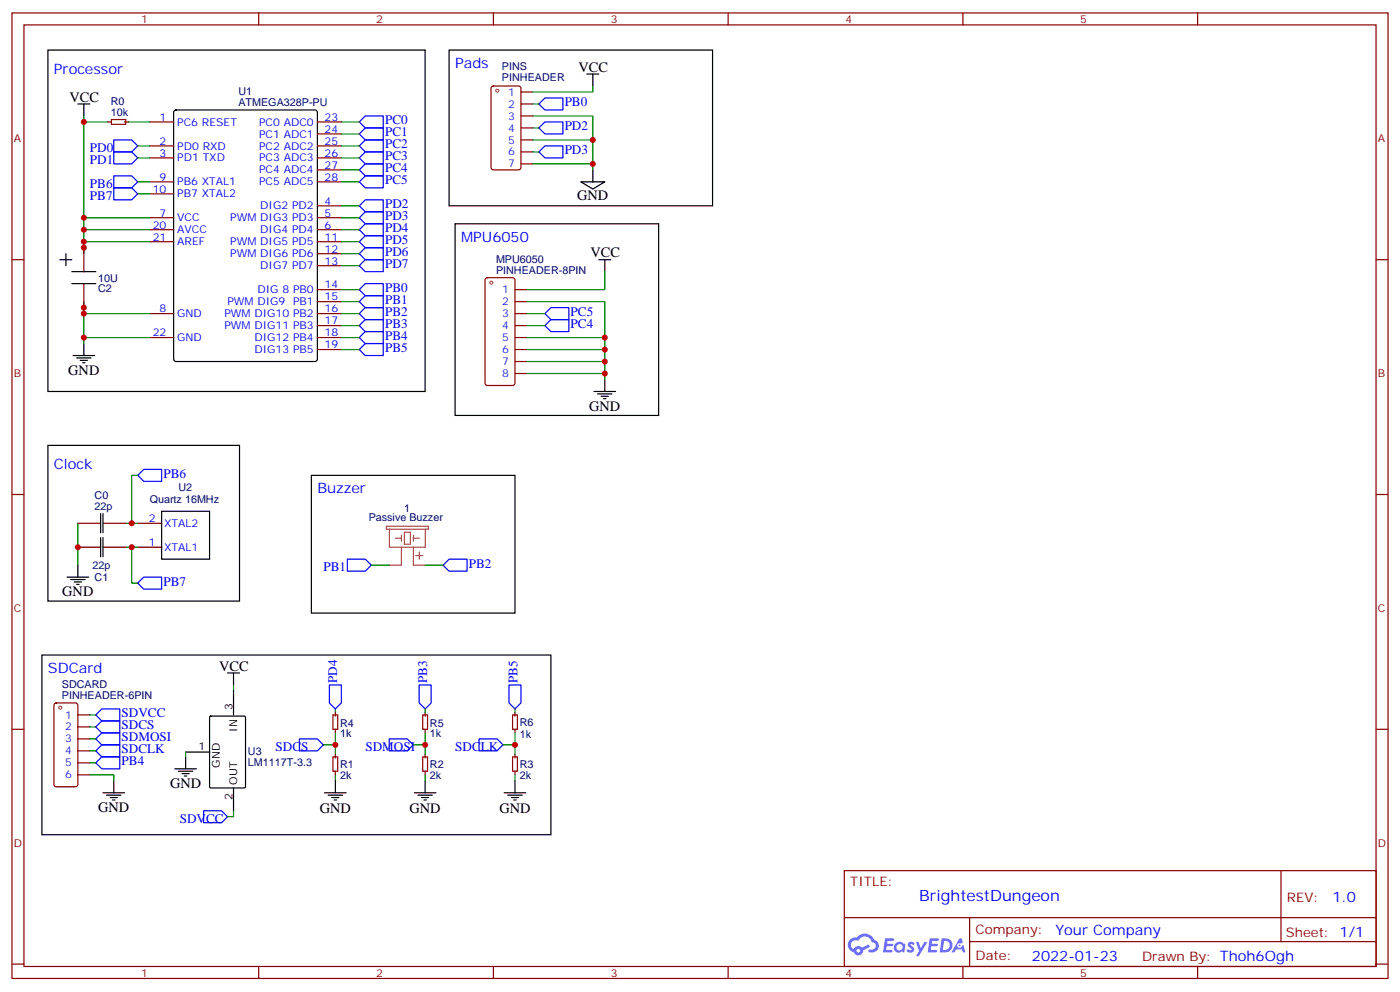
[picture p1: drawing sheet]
<svg xmlns="http://www.w3.org/2000/svg" width="412mm" height="292mm" viewBox="0 0 412 292" stroke-linecap="round" stroke-linejoin="round" font-family="sans-serif">
<g fill="none" stroke="#870000" stroke-width=".35">
<path d="M3.5 3.8h405.4v284.3h-405.4zM7.1 7.3h398.2v277.3h-398.2zM76.2 3.8v3.5M145.3 3.8v3.5M214.5 3.8v3.5M283.6 3.8v3.5M352.8 3.8v3.5M3.5 76.5h3.6M405.3 76.5h3.6M3.5 145.6h3.6M405.3 145.6h3.6M3.5 214.8h3.6"/>
<path d="M405.3 214.8h3.6M248.7 256.4h156.6v28.2h-156.6zM377.3 256.4v20.9M248.7 270.2h156.5M285.6 277.3h119.6M285.6 270.2v14.2M3.5 283.9h3.6M76.2 284.6v3.5M145.3 284.6v3.5M214.5 284.6v3.5M283.6 284.6v3.5M352.8 284.6v3.5"/>
<path d="M405.3 283.9h3.6"/>
</g>
<g fill="#5487ff">
<path d="M267.7 277.6a1.22 1.22 0 0 1 1.7 .2l-.4 .6a.47 .47 0 0 0-.3-.4 .47 .47 0 0 0-.5 .2l.1 .2a1.14 1.14 0 0 1 .8 1.8 1.14 1.14 0 0 1-1.9 0l-.2-.2 .5-.6 .7 .5a.29 .29 0 0 0 .3-.3 .29 .29 0 0 0-.2-.3 1.04 1.04 0 0 1-.6-1.7z"/>
<path d="M260.7 276.3h2.4l.3 .2-.2 .5-1.8 .1-.1 .8h1.5l.3 .4-.3 .4h-1.6l-.2 1.1h1.7l.2 .3-.2 .3-2.6 .1z"/>
<path d="M273.8 276.3h2.4l.3 .2-.1 .5-1.8 .1-.2 .8h1.6l.3 .4-.4 .4h-1.6l-.1 1.1h1.7l.2 .3-.2 .3-2.6 .1z"/>
<path d="M282.6 276.3h.7l.3 1.3-.6 .3a.69 .69 0 0 0-1 .3 .69 .69 0 0 0 .4 .9 .69 .69 0 0 0 .9-.6l.5-.2 .6 2.2h-.8l-.2-.9h-1.8l-.5 .9h-.8z"/>
<path d="M269.8 277.4h.8l.6 1.8 1.1-1.8h.9l-2.6 4.2h-.8l.9-1.5z"/>
<path d="M277.4 276.3l-.6 4.2h1.3a2.11 2.11 0 0 0 2.5-2.1 2.11 2.11 0 0 0-2.5-2.1zM278.1 277.1a1.39 1.39 0 0 1 1.7 1.4 1.39 1.39 0 0 1-1.8 1.3h-.3z"/>
<path d="M263.7 277.9a1.54 1.54 0 0 0-.1 2.2 1.54 1.54 0 0 0 2.2 .1l.6 .3 .3-2.3-.2-.3h-.4a1.49 1.49 0 0 0-2.4 0zM264 278.9a.94 .94 0 0 1 1.8 0 .94 .94 0 0 1-1.8 0z"/>
<path d="M250.4 276.7a2.18 2.18 0 0 0 1.1 3.7 1.44 1.44 0 0 0 1.6 .9 1.44 1.44 0 0 0 1.2-1.4l2-1.1-.5-.7-1.9 1a1.47 1.47 0 0 0-2.4 .4 1.39 1.39 0 0 1-.7-1.9 1.39 1.39 0 0 1 2-.5 2.12 2.12 0 0 1 2.2-1.3 2.12 2.12 0 0 1 1.9 1.7 1.14 1.14 0 0 1 1.1 1.4 1.14 1.14 0 0 1-1.7 .7 .43 .43 0 0 0-.5 .4 .43 .43 0 0 0 .4 .5 1.98 1.98 0 0 0 2.5-1.2 1.98 1.98 0 0 0-1.2-2.6 3.1 3.1 0 0 0-5.3-.6l-.9 .1zM252.3 280a.55 .55 0 0 1 1.1 0 .55 .55 0 0 1-1.1 0z"/>
<circle cx="282.6" cy="278.4" r=".26"/>
</g>
<g fill="none" stroke="#000" stroke-width=".35">
<path d="M14.1 14.7h111.1v100.6h-111.1zM132.3 14.7h77.6v45.9h-77.6zM22.9 30.6h3.6M24.7 30.6v3.5M51.4 32.6l.5-.2h40.9l.6 .4 .1 73-.5 .6-41.1 .1-.7-.5v-72.9zM172.9 21.8h3.5M174.6 21.8v3.5M171.1 53.6h7.1l-3.6 2.1zM174.6 50v3.6M17.6 76.5h3.6M19.4 74.7v3.5M134.1 65.9h59.9v56.4h-59.9z"/>
<path d="M176.4 76.5h3.5M178.2 76.5v3.5M21.2 80h7M21.2 83.5h7M21.5 104.7h6.4M22.6 105.4h4.2M23.6 106.1h2.2M24.3 106.8h.7M24.7 101.2v3.5M175 115.3h6.3M176 116h4.3M177.1 116.7h2.1"/>
<path d="M177.8 117.4h.7M178.2 111.8v3.5M14.1 131.2h56.5v45.8h-56.5zM91.7 140h60v40.6h-60zM29.6 151.3v5.6M29.6 158.3v5.7M30.3 151.3v5.6M30.3 158.3v5.7M47.6 150.6h14.1v14.1h-14.1zM19.8 170h6.3M20.8 170.7h4.2M21.9 171.4h2.1"/>
<path d="M22.6 172.1h.7M22.9 166.4v3.6M12.3 192.9h150v52.9h-150zM67 198.2h3.6M68.8 198.2v3.5M61.8 211.1l.3-.2h9.9l.3 .2v20.6l-.2 .3-10 .1-.3-.2zM68.8 203.5v7M30.3 233.5h6.4M31.4 234.2h4.2M32.5 234.9h2.1M33.2 235.6h.7M33.5 229.9v3.6"/>
<path d="M51.5 226.4h6.4M52.6 227.1h4.2M53.6 227.8h2.1M54.3 228.5h.7M54.7 222.9v3.5M54.7 221.5h7M68.8 232.1v6.7M95.6 233.5h6.4M96.7 234.2h4.2M97.7 234.9h2.1M98.4 235.6h.7M98.8 229.9v3.6"/>
<path d="M122.1 233.5h6.3M123.1 234.2h4.3M124.2 234.9h2.1M124.9 235.6h.7M125.2 229.9v3.6M148.5 233.5h6.4M149.6 234.2h4.2M150.6 234.9h2.2M151.3 235.6h.7M151.7 229.9v3.6"/>
</g>
<g fill="none" stroke="#870000" stroke-width=".35">
<path d="M31.7 35.9h1.1M36.7 35.9h1M44.1 35.9h7.1M93.5 35.9h7M93.5 39.4h7M144.9 25.5l.4-.2h7.5l.6 .5 .1 23.5-.5 .7h-7.7l-.6-.4-.1-23.6zM153.5 27.1h3.5M153.5 30.6h3.5M153.5 34.1h3.5M153.5 37.7h3.5M44.1 43h7.1M44.1 46.5h7.1"/>
<path d="M44.1 53.6h7.1M44.1 57.1h7.1M93.5 43h7M93.5 46.5h7M93.5 53.6h7M93.5 50h7M153.5 41.2h3.5M153.5 44.7h3.5M153.5 48.3h3.5M24.7 73v7M44.1 64.1h7.1M44.1 67.7h7.1"/>
<path d="M44.1 71.2h7.1M93.5 60.6h7M93.5 64.1h7M93.5 67.7h7M93.5 71.2h7M93.5 74.7h7M93.5 78.2h7M24.7 83.5v7.1M44.1 92.4h7.1M44.1 99.4h7.1M93.5 92.4h7M93.5 85.3h7"/>
<path d="M93.5 88.8h7M93.5 95.9h7M93.5 99.4h7M143.1 82l.5-.2h7.4l.6 .4 .1 30.6-.5 .7h-7.6l-.7-.4v-30.6zM151.7 92.4h3.5M151.7 85.3h3.5M151.7 88.8h3.5M151.7 95.9h3.5M151.7 99.4h3.5M93.5 102.9h7M151.7 102.9h3.5M151.7 106.5h3.5"/>
<path d="M151.7 110h3.5M22.9 154.1h6.7M30.3 154.1h6.7M40.6 154.1h7M22.9 161.1h6.7M30.3 161.1h6.7M40.6 161.1h7M16.1 207.2l.5-.2h5.6l.7 .4v23.6l-.4 .6-5.9 .1-.7-.5v-23.5zM22.9 210.5h3.6M22.9 214.1h3.6M22.9 217.6h3.6M98.8 209.8v1.1"/>
<path d="M98.8 214.8v1M125.2 209.8v1.1M125.2 214.8v1M151.7 209.8v1.1M151.7 214.8v1M22.9 221.1h3.6M22.9 224.6h3.6M22.9 228.2h3.6M98.8 222.2v1M98.8 227.1v1.1M125.2 222.2v1M125.2 227.1v1.1"/>
<path d="M151.7 222.2v1M151.7 227.1v1.1"/>
</g>
<g fill="none" stroke="#008700" stroke-width=".35">
<path d="M24.7 34.1v1.8h7M24.7 35.9v31.8h19.4M37.7 35.9h6.4M100.5 35.9h5.3M100.5 39.4h5.3M157 34.1h17.6v7.1M157 37.7h1.7M157 30.6h1.7M174.6 25.3v1.8h-17.6M40.6 43h3.5M40.6 46.5h3.5M40.6 53.6h3.5"/>
<path d="M40.6 57.1h3.5M100.5 43h5.3M100.5 46.5h5.3M100.5 50h5.3M100.5 53.6h5.3M157 48.3h17.6v1.7M157 41.2h17.6v7.1M157 44.7h1.7M24.7 67.7v7M24.7 64.1h19.4M24.7 71.2h19.4M100.5 60.6h5.3"/>
<path d="M100.5 64.1h5.3M100.5 67.7h5.3M100.5 71.2h5.3M100.5 74.7h5.3M100.5 78.2h5.3M24.7 88.8v10.6h19.4M24.7 99.4v1.8M24.7 92.4h19.4M100.5 95.9h5.3M100.5 92.4h5.3M100.5 99.4h5.3M100.5 85.3h5.3"/>
<path d="M100.5 88.8h5.3M155.2 88.8h23v23M155.2 95.9h5.3M155.2 92.4h5.3M155.2 99.4h23M178.2 80v5.3h-23M100.5 102.9h5.3M155.2 102.9h23M155.2 106.5h23M155.2 110h23M40.6 140h-1.8v14.1M22.9 154.1v12.3"/>
<path d="M37 154.1h3.6M37 161.1h3.6M38.8 161.1v10.6h1.8M109.4 166.4h5.3M125.2 166.4h5.3M26.5 210.5h1.7M26.5 214.1h1.7M26.5 217.6h1.7M68.8 201.7v1.8M95.2 219.4h3.6M98.8 208.8v1M98.8 215.8v6.4"/>
<path d="M121.7 219.4h3.5M125.2 208.8v1M125.2 215.8v6.4M148.2 219.4h3.5M151.7 215.8v6.4M151.7 208.8v1M26.5 228.2h7v1.7M26.5 224.6h1.7M26.5 221.1h1.7M54.7 221.5v1.4M68.8 238.8v1.7h-1.8M98.8 228.2v1.7"/>
<path d="M125.2 228.2v1.7M151.7 228.2v1.7"/>
</g>
<path d="M113.8 155h12.4v.9h-12.4zM114.7 155.9v5.2h10.6v-5.2M116.5 158.5h1.7M118.2 157.6v1.8M119.1 156.7h1.8v3.6h-1.8zM121.8 158.5h1.7M121.8 157.6v1.8M114.7 166.4h3.4M118.2 161.1v5.3M121.8 161.1v5.3h3.4M122.5 163.6h2.1M123.5 162.6v2.1" fill="none" stroke="#a64a4a" stroke-width=".35"/>
<g fill="none" stroke="#00f" stroke-width=".35">
<path d="M105.8 35.9l1.8-1.8h5.3v3.6h-5.3zM105.8 39.4l1.8-1.7h5.3v3.5h-5.3zM158.7 30.6l1.8-1.7h5.3v3.5h-5.3zM158.7 37.7l1.8-1.8h5.3v3.5h-5.3zM33.5 41.2h5.3l1.8 1.8-1.8 1.7h-5.3zM33.5 44.7h5.3l1.8 1.8-1.8 1.8h-5.3zM33.5 51.8h5.3l1.8 1.8-1.8 1.7h-5.3zM33.5 55.3h5.3l1.8 1.8-1.8 1.7h-5.3zM105.8 43l1.8-1.8h5.3v3.5h-5.3zM105.8 46.5l1.8-1.8h5.3v3.6h-5.3zM105.8 50l1.8-1.7h5.3v3.5h-5.3zM107.6 51.8h5.3v3.5h-5.3l-1.8-1.7z"/>
<path d="M158.7 44.7l1.8-1.7h5.3v3.5h-5.3zM105.8 60.6l1.8-1.8h5.3v3.6h-5.3zM105.8 64.1l1.8-1.7h5.3v3.5h-5.3zM105.8 67.7l1.8-1.8h5.3v3.5h-5.3zM105.8 71.2l1.8-1.8h5.3v3.6h-5.3zM105.8 74.7l1.8-1.7h5.3v3.5h-5.3zM105.8 78.2l1.8-1.7h5.3v3.5h-5.3zM105.8 85.3l1.8-1.8h5.3v3.6h-5.3zM105.8 88.8l1.8-1.7h5.3v3.5h-5.3zM105.8 92.4l1.8-1.8h5.3v3.5h-5.3zM105.8 95.9l1.8-1.8h5.3v3.5h-5.3zM105.8 99.4l1.8-1.8h5.3v3.6h-5.3z"/>
<path d="M160.5 92.4l1.8-1.8h5.3v3.5h-5.3zM160.5 95.9l1.8-1.8h5.3v3.5h-5.3zM105.8 102.9l1.8-1.7h5.3v3.5h-5.3zM40.6 140l1.7-1.8h5.3v3.5h-5.3zM40.6 171.7l1.7-1.7h5.3v3.5h-5.3zM102.3 164.7h5.3l1.8 1.7-1.8 1.8h-5.3zM132.3 164.7h5.3v3.5h-5.3l-1.8-1.8zM28.2 217.6l1.8-1.8h5.3v3.6h-5.3zM28.2 214.1l1.8-1.8h5.3v3.5h-5.3zM30 208.8h5.3v3.5h-5.3l-1.8-1.8zM88.2 217.6h5.3l1.7 1.8-1.7 1.7h-5.3zM97 201.7h3.5v5.3l-1.7 1.8-1.8-1.8z"/>
<path d="M114.7 217.6h5.2l1.8 1.8-1.8 1.7h-5.2zM123.5 201.7h3.5v5.3l-1.8 1.8-1.7-1.8zM141.1 217.6h5.3l1.8 1.8-1.8 1.7h-5.3zM149.9 201.7h3.6v5.3l-1.8 1.8-1.8-1.8zM28.2 224.6l1.8-1.7h5.3v3.5h-5.3zM28.2 221.1l1.8-1.7h5.3v3.5h-5.3zM60 238.8h5.3l1.7 1.7-1.7 1.8h-5.3z"/>
</g>
<path d="M32.8 35.2h4.2v1.4h-4.2zM98.1 210.5h1.4v4.3h-1.4zM124.5 210.5h1.4v4.3h-1.4zM151 210.5h1.4v4.3h-1.4zM98.1 222.9h1.4v4.2h-1.4zM124.5 222.9h1.4v4.2h-1.4zM151 222.9h1.4v4.2h-1.4z" fill="none" stroke="#a10000" stroke-width=".35"/>
<g fill="#c00">
<circle cx="24.7" cy="67.7" r=".88"/>
<circle cx="178.2" cy="110" r=".88"/>
<circle cx="178.2" cy="106.5" r=".88"/>
<circle cx="178.2" cy="102.9" r=".88"/>
<circle cx="178.2" cy="99.4" r=".88"/>
<circle cx="38.8" cy="154.1" r=".88"/>
<circle cx="38.8" cy="161.1" r=".88"/>
<circle cx="24.7" cy="35.9" r=".88"/>
<circle cx="24.7" cy="64.1" r=".88"/>
<circle cx="24.7" cy="99.4" r=".88"/>
<circle cx="24.7" cy="92.4" r=".88"/>
<circle cx="24.7" cy="71.2" r=".88"/>
<circle cx="22.9" cy="161.1" r=".88"/>
<circle cx="24.7" cy="73" r=".88"/>
<circle cx="24.7" cy="90.6" r=".88"/>
<circle cx="151.7" cy="219.4" r=".88"/>
<circle cx="125.2" cy="219.4" r=".88"/>
<circle cx="98.8" cy="219.4" r=".88"/>
<circle cx="174.6" cy="48.3" r=".88"/>
<circle cx="174.6" cy="41.2" r=".88"/>
</g>
<text font-size="4.6" fill="#00f" x="270.8" y="265.4">BrightestDungeon</text>
<g font-size="4.2" fill="#00f">
<text x="15.9" y="21.8">Processor</text>
<text x="134.1" y="20">Pads</text>
<text x="135.8" y="71.2">MPU6050</text>
<text x="15.9" y="138.2">Clock</text>
<text x="93.5" y="145.3">Buzzer</text>
<text x="14.1" y="198.2">SDCard</text>
<text x="392.5" y="265.7">1.0</text>
<text x="310.9" y="275.2">Your Company</text>
<text x="304" y="283">2022-01-23</text>
</g>
<g font-size="4.2">
<text x="170.4" y="21.1">VCC</text>
<text x="20.5" y="29.9">VCC</text>
<text x="170" y="58.8">GND</text>
<text x="173.9" y="75.8">VCC</text>
<text x="20.1" y="110.3">GND</text>
<text x="173.6" y="120.9">GND</text>
<text x="18.3" y="175.6">GND</text>
<text x="64.6" y="197.5">VCC</text>
<text x="50.1" y="232.1">GND</text>
<text x="28.9" y="239.1">GND</text>
<text x="94.2" y="239.6">GND</text>
<text x="120.6" y="239.6">GND</text>
<text x="147.1" y="239.6">GND</text>
</g>
<g font-size="3.9" fill="#00f">
<text x="166.3" y="31.3">PB0</text>
<text x="113.4" y="36.6">PC0</text>
<text x="113.4" y="40.1">PC1</text>
<text x="166.3" y="38.4">PD2</text>
<text x="26.5" y="44.9">PD0</text>
<text x="113.4" y="43.7">PC2</text>
<text x="113.4" y="47.2">PC3</text>
<text x="166.3" y="45.4">PD3</text>
<text x="26.5" y="48.4">PD1</text>
<text x="113.4" y="50.7">PC4</text>
<text x="26.5" y="55.4">PB6</text>
<text x="26.5" y="59">PB7</text>
<text x="113.4" y="54.3">PC5</text>
<text x="113.4" y="61.3">PD2</text>
<text x="113.4" y="64.8">PD3</text>
<text x="113.4" y="68.4">PD4</text>
<text x="113.4" y="71.9">PD5</text>
<text x="113.4" y="75.4">PD6</text>
<text x="113.4" y="79">PD7</text>
<text x="113.4" y="86">PB0</text>
<text x="113.4" y="89.5">PB1</text>
<text x="113.4" y="93.1">PB2</text>
<text x="168.1" y="93.1">PC5</text>
<text x="113.4" y="96.6">PB3</text>
<text x="113.4" y="100.1">PB4</text>
<text x="168.1" y="96.6">PC4</text>
<text x="113.4" y="103.6">PB5</text>
<text x="48.2" y="140.7">PB6</text>
<text x="138.1" y="167.2">PB2</text>
<text x="48.2" y="172.4">PB7</text>
<text x="95.3" y="168.2">PB1</text>
<text x="99.4" y="201.2" transform="rotate(-90 99.4 201.2)">PD4</text>
<text x="125.8" y="201.2" transform="rotate(-90 125.8 201.2)">PB3</text>
<text x="152.4" y="201.2" transform="rotate(-90 152.4 201.2)">PB5</text>
<text x="35.8" y="214.8">SDCS</text>
<text x="35.8" y="211.2">SDVCC</text>
<text x="35.8" y="221.8">SDCLK</text>
<text x="35.8" y="218.3">SDMOSI</text>
<text x="81.2" y="221.3">SDCS</text>
<text x="107.6" y="221.3">SDMOSI</text>
<text x="134.1" y="221.3">SDCLK</text>
<text x="35.8" y="225.4">PB4</text>
<text x="53" y="242.4">SDVCC</text>
</g>
<g font-size="3.9" fill="#800">
<text x="250.5" y="261">TITLE:</text>
<text x="379.1" y="265.7">REV:</text>
<text x="287.4" y="275.2">Company:</text>
<text x="378.7" y="275.8">Sheet: 1/1</text>
<text x="287.4" y="282.9">Date:</text>
<text x="336.4" y="282.9">Drawn By: Thoh6Ogh</text>
</g>
<g font-size="3.2" fill="#800">
<text x="41.6" y="6.8">1</text>
<text x="110.8" y="6.8">2</text>
<text x="179.9" y="6.8">3</text>
<text x="249.1" y="6.8">4</text>
<text x="318.2" y="6.8">5</text>
<text x="4.1" y="41.9">A</text>
<text x="405.9" y="41.9">A</text>
<text x="4.1" y="111.1">B</text>
<text x="405.9" y="111.1">B</text>
<text x="4.1" y="180.2">C</text>
<text x="405.9" y="180.2">C</text>
<text x="4.1" y="249.3">D</text>
<text x="405.9" y="249.3">D</text>
<text x="41.6" y="287.6">1</text>
<text x="110.8" y="287.6">2</text>
<text x="179.9" y="287.6">3</text>
<text x="249.1" y="287.6">4</text>
<text x="318.2" y="287.6">5</text>
</g>
<g font-size="3.2" fill="#000080">
<text x="147.9" y="24">PINHEADER</text>
<text x="147.9" y="20.7">PINS</text>
<text x="70.2" y="28">U1</text>
<text x="32.6" y="34.1">10k</text>
<text x="32.6" y="30.9">R0</text>
<text x="70.2" y="31.2">ATMEGA328P-PU</text>
<text x="146.1" y="77.5">MPU6050</text>
<text x="28.9" y="82.9">10U</text>
<text x="146.1" y="80.7">PINHEADER-8PIN</text>
<text x="28.9" y="86.1">C2</text>
<text x="27.9" y="147">C0</text>
<text x="44.1" y="148.2">Quartz 16MHz</text>
<text x="52.6" y="144.7">U2</text>
<text x="27.9" y="150.2">22p</text>
<text x="108.6" y="153.5">Passive Buzzer</text>
<text x="119.1" y="150.7">1</text>
<text x="27.2" y="167.6">22p</text>
<text x="27.9" y="171.1">C1</text>
<text x="18.2" y="202.7">SDCARD</text>
<text x="18.2" y="206">PINHEADER-6PIN</text>
<text x="100.2" y="214">R4</text>
<text x="126.6" y="214">R5</text>
<text x="153.1" y="213.9">R6</text>
<text x="100.2" y="217.2">1k</text>
<text x="126.6" y="217.2">1k</text>
<text x="153.1" y="217.2">1k</text>
<text x="73" y="225.5">LM1117T-3.3</text>
<text x="73" y="222.2">U3</text>
<text x="100.2" y="226.3">R1</text>
<text x="126.6" y="226.3">R2</text>
<text x="153.1" y="226.3">R3</text>
<text x="100.2" y="229.5">2k</text>
<text x="126.6" y="229.5">2k</text>
<text x="153.1" y="229.5">2k</text>
</g>
<g font-size="3.2" fill="#03c">
<text x="149.7" y="28.2">1</text>
<text x="149.7" y="31.7">2</text>
<text x="149.7" y="35.2">3</text>
<text x="149.7" y="38.7">4</text>
<text x="149.7" y="42.3">5</text>
<text x="149.7" y="45.8">6</text>
<text x="149.7" y="49.3">7</text>
<text x="147.9" y="86.4">1</text>
<text x="147.9" y="89.9">2</text>
<text x="147.9" y="93.4">3</text>
<text x="147.9" y="96.9">4</text>
<text x="147.9" y="100.5">5</text>
<text x="147.9" y="104">6</text>
<text x="147.9" y="107.5">7</text>
<text x="147.9" y="111.1">8</text>
<text x="19.1" y="211.6">1</text>
<text x="19.1" y="215.1">2</text>
<text x="19.1" y="218.7">3</text>
<text x="19.1" y="222.2">4</text>
<text x="19.1" y="225.7">5</text>
<text x="19.1" y="229.2">6</text>
</g>
<g font-size="3.2" fill="#00f">
<text x="47" y="35.6">1</text>
<text x="95.6" y="35.6">23</text>
<text x="52.2" y="37">PC6 RESET</text>
<text x="76.3" y="37">PC0 ADC0</text>
<text x="76.3" y="40.5">PC1 ADC1</text>
<text x="95.6" y="39.1">24</text>
<text x="47" y="42.6">2</text>
<text x="47" y="46.1">3</text>
<text x="52.2" y="44">PD0 RXD</text>
<text x="52.2" y="47.6">PD1 TXD</text>
<text x="76.3" y="44">PC2 ADC2</text>
<text x="76.3" y="47.6">PC3 ADC3</text>
<text x="95.6" y="42.6">25</text>
<text x="95.6" y="46.1">26</text>
<text x="47" y="53.2">9</text>
<text x="76.3" y="51.1">PC4 ADC4</text>
<text x="95.6" y="49.7">27</text>
<text x="95.6" y="53.2">28</text>
<text x="45" y="56.7">10</text>
<text x="52.2" y="54.6">PB6 XTAL1</text>
<text x="52.2" y="58.1">PB7 XTAL2</text>
<text x="76.3" y="54.6">PC5 ADC5</text>
<text x="47" y="63.8">7</text>
<text x="52.2" y="65.2">VCC</text>
<text x="67.8" y="65.2">PWM DIG3 PD3</text>
<text x="76.7" y="61.7">DIG2 PD2</text>
<text x="95.6" y="60.3">4</text>
<text x="95.6" y="63.8">5</text>
<text x="45" y="67.3">20</text>
<text x="45" y="70.8">21</text>
<text x="52.2" y="68.7">AVCC</text>
<text x="76.7" y="68.7">DIG4 PD4</text>
<text x="95.6" y="67.3">6</text>
<text x="95.6" y="70.8">11</text>
<text x="52.2" y="72.2">AREF</text>
<text x="67.8" y="72.2">PWM DIG5 PD5</text>
<text x="67.8" y="75.8">PWM DIG6 PD6</text>
<text x="95.6" y="74.4">12</text>
<text x="95.6" y="77.9">13</text>
<text x="76.7" y="79.3">DIG7 PD7</text>
<text x="67" y="89.9">PWM DIG9</text>
<text x="75.8" y="86.4">DIG 8 PB0</text>
<text x="86.3" y="89.9">PB1</text>
<text x="95.6" y="84.9">14</text>
<text x="95.6" y="88.5">15</text>
<text x="47" y="92">8</text>
<text x="52.2" y="93.4">GND</text>
<text x="66.1" y="93.4">PWM DIG10 PB2</text>
<text x="95.6" y="92">16</text>
<text x="95.6" y="95.5">17</text>
<text x="45" y="99.1">22</text>
<text x="52.2" y="100.5">GND</text>
<text x="66.1" y="96.9">PWM DIG11 PB3</text>
<text x="74.9" y="100.5">DIG12 PB4</text>
<text x="95.6" y="99.1">18</text>
<text x="74.9" y="104">DIG13 PB5</text>
<text x="95.6" y="102.6">19</text>
<text x="43.8" y="153.7">2</text>
<text x="48.3" y="155.2">XTAL2</text>
<text x="43.8" y="160.8">1</text>
<text x="48.3" y="162.2">XTAL1</text>
</g>
<g font-size="3.2">
<text x="68.4" y="209" transform="rotate(-90 68.4 209)">3</text>
<text x="69.8" y="215.6" transform="rotate(-90 69.8 215.6)">IN</text>
<text x="58.5" y="220.8">1</text>
<text x="64.8" y="226.1" transform="rotate(-90 64.8 226.1)">GND</text>
<text x="69.8" y="231.1" transform="rotate(-90 69.8 231.1)">OUT</text>
<text x="68.4" y="235.7" transform="rotate(-90 68.4 235.7)">2</text>
</g>
</svg>
